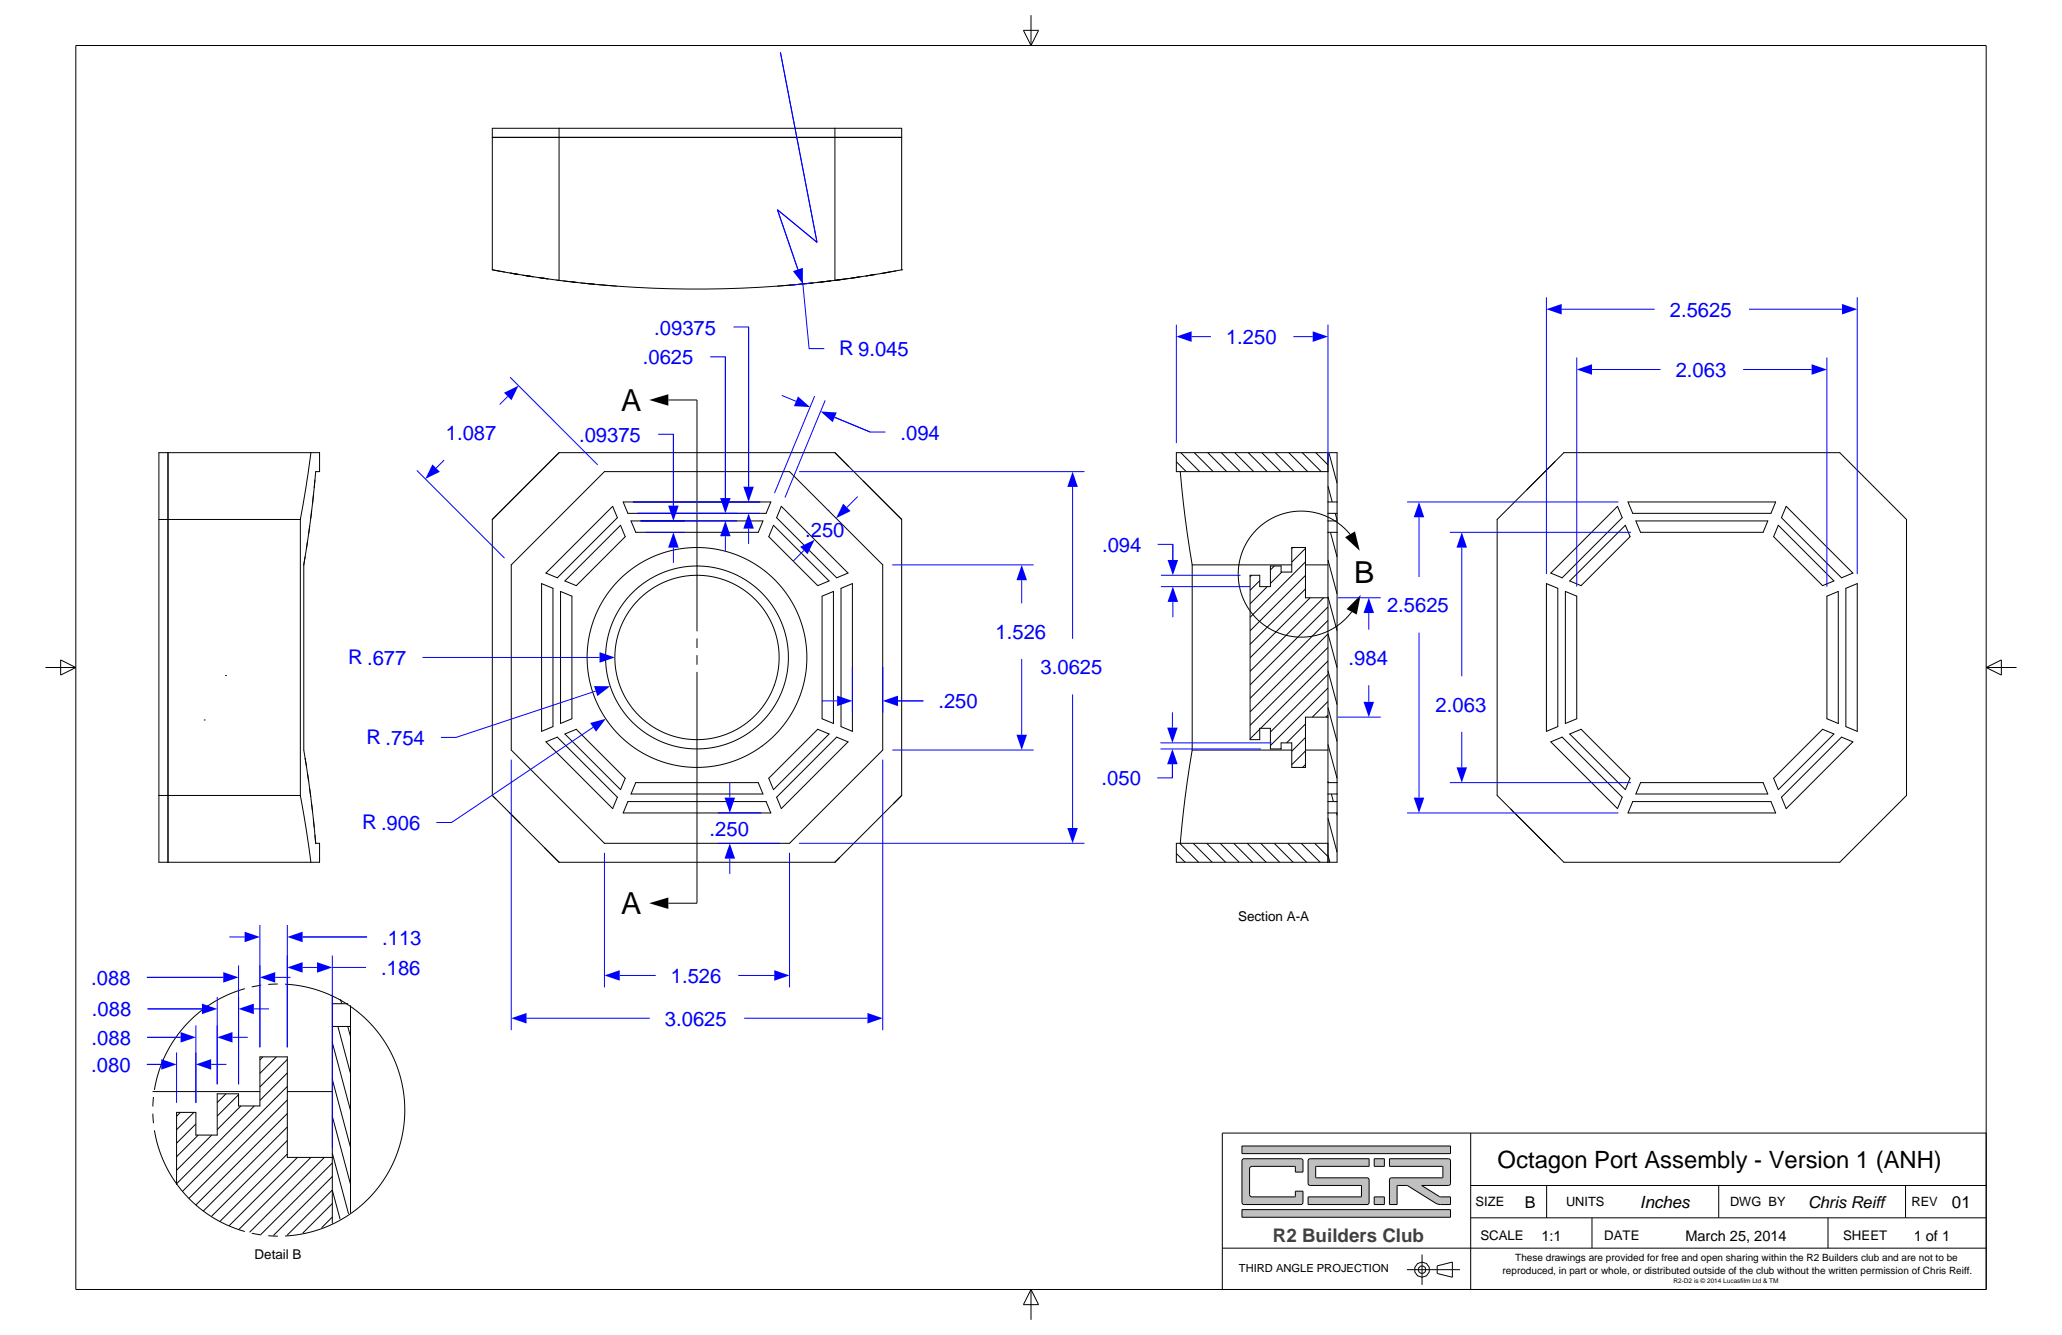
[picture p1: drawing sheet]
<svg xmlns="http://www.w3.org/2000/svg" width="432mm" height="279mm" viewBox="0 0 432 279" stroke-linecap="round" stroke-linejoin="round" font-family="sans-serif">
<g fill="none" stroke="#000" stroke-width=".21">
<path d="M117.1 94.7l-14 14M117.1 94.7h57.7M126.6 98.7h38.7l19.5 19.5v38.8l-19.5 19.5h-38.7l-19.5-19.5v-38.8zM140 83.7h6v48.4M174.8 94.7l14 14M174.8 94.7l3 3M103.1 108.7v57.8M126 108.2l2.3-2.2 1 2.3-12.6 12.6-2.4-1zM130.5 105.1h30.9l-1 2.3h-28.9zM132.1 109h27.7l-1 2.4h-25.7zM162 109.9l11.6 11.7-2.4 1-10.2-10.3zM163.6 106l14 13.9-2.4 1-12.6-12.6z"/>
<path d="M180.8 100.7l8 8M188.8 108.7v57.8M113.4 122.1l2.4 1v29l-2.4 1zM117.4 123.8l2.4 1v25.6l-2.4 1zM118.3 121.6l11.6-11.7 1 2.4-10.2 10.3zM146 133.6v2M146 137.1v2M172.1 124.8l2.4-1v27.6l-2.4-1zM176.1 123.1l2.4-1v31l-2.4-1zM114.3 155.3l2.4-1 1.1 1.1 11.5 11.5-1 2.3zM118.3 153.6l2.4-1 9.2 9.2 1 1.1-1 2.4zM146 140.6v48.4h-6"/>
<path d="M103.1 166.5l14 14M103.1 166.5l.7 .7M106.7 170.1l2.2 2.2M114 177.4l3.1 3.1M131.5 167.8h28.9l1 2.3h-30.9zM133.1 163.8h25.7l1 2.4h-27.7zM161 162.9l10.2-10.3 2.4 1-11.6 11.7zM162.6 166.9l12.6-12.6 2.4 1-14 13.9zM175.8 179.5l-1 1M188.8 166.5l-14 14M188.8 166.5l-1.7 1.7M117.1 180.5h57.7"/>
<circle cx="146" cy="137.6" r="19.1"/>
<circle cx="146" cy="137.6" r="23"/>
<circle cx="146" cy="137.6" r="17.2"/>
</g>
<path d="M136 83.7l4-1.2v2.4zM136 189l4-1.2v2.4z" fill="#000"/>
<path d="M107.1 213.1l3.2-1.1v2.2z" fill="#00f"/>
<path d="M110.3 213.1h25.8" fill="none" stroke="#00f" stroke-width=".21"/>
<path d="M181.6 212l3.2 1.1-3.2 1.1z" fill="#00f"/>
<path d="M107.1 159v56.6M184.8 159v56.6M155.8 213.1h25.8" fill="none" stroke="#00f" stroke-width=".21"/>
<path d="M126.6 204.2l3.2-1.1v2.2z" fill="#00f"/>
<path d="M129.8 204.2h7.5" fill="none" stroke="#00f" stroke-width=".21"/>
<path d="M162.1 203.1l3.2 1.1-3.2 1.1z" fill="#00f"/>
<path d="M126.6 178.5v28.2M165.3 178.5v28.2M154.6 204.2h7.5" fill="none" stroke="#00f" stroke-width=".21"/>
<path d="M214 118.2l1.1 3.2h-2.2z" fill="#00f"/>
<path d="M214 121.4v4.9" fill="none" stroke="#00f" stroke-width=".21"/>
<path d="M212.9 153.8h2.2l-1.1 3.2z" fill="#00f"/>
<path d="M186.8 118.2h29.7M214 137.9v15.9M186.8 157h29.7" fill="none" stroke="#00f" stroke-width=".21"/>
<path d="M224.6 98.7l1.1 3.2h-2.2z" fill="#00f"/>
<path d="M224.6 101.9v31.8" fill="none" stroke="#00f" stroke-width=".21"/>
<path d="M223.5 173.3h2.2l-1.1 3.2z" fill="#00f"/>
<path d="M167.3 98.7h59.8M224.6 145.3v28M167.3 176.5h59.8" fill="none" stroke="#00f" stroke-width=".21"/>
<path d="M125.6 136.5l3.2 1.1-3.2 1.1z" fill="#00f"/>
<path d="M88.5 137.6h37.1" fill="none" stroke="#00f" stroke-width=".21"/>
<path d="M124.4 143.6h3.4l-2.7 2.1z" fill="#00f"/>
<path d="M124.7 144.6l-29.2 9.7h-3.2" fill="none" stroke="#00f" stroke-width=".21"/>
<path d="M123.6 151.3l3.3-.9-2.1 2.7z" fill="#00f"/>
<path d="M174.8 87.3l7.4 3.1h3.2M124.2 152.2l-29.6 19.9h-3.2" fill="none" stroke="#00f" stroke-width=".21"/>
<path d="M167.1 83l2.5 2.2-3.3-.2z" fill="#00f"/>
<path d="M163.7 82.8l3 1.2" fill="none" stroke="#00f" stroke-width=".21"/>
<path d="M171.8 86.1l3.4 .2-.8 2.1z" fill="#00f"/>
<path d="M153.6 68.4h3.2v33.5M170.6 82.9l-8.4 20.3M172.8 83.8l-8.4 20.3M174.8 87.3l7.4 3.1" fill="none" stroke="#00f" stroke-width=".21"/>
<path d="M156.8 107.4l1.1 3.2h-2.2z" fill="#00f"/>
<path d="M156.8 110.6v3.2" fill="none" stroke="#00f" stroke-width=".21"/>
<path d="M155.7 101.9h2.2l-1.1 3.2z" fill="#00f"/>
<path d="M156.8 68.4v33.5M137.8 90.9h3.2v14.9M132.5 105.1h26.8M133.5 107.4h25.8" fill="none" stroke="#00f" stroke-width=".21"/>
<path d="M139.9 105.8h2.2l-1.1 3.2z" fill="#00f"/>
<path d="M141 90.9v14.9" fill="none" stroke="#00f" stroke-width=".21"/>
<path d="M141 111.4l1.1 3.2h-2.2z" fill="#00f"/>
<path d="M148.7 74.7h3.2v29.5M134.1 109h9.4M135.1 111.4h8.4M141 114.6v3.2" fill="none" stroke="#00f" stroke-width=".21"/>
<path d="M150.8 104.2h2.2l-1.1 3.2z" fill="#00f"/>
<path d="M151.9 74.7v29.5" fill="none" stroke="#00f" stroke-width=".21"/>
<path d="M151.9 109l1.1 3.2h-2.2z" fill="#00f"/>
<path d="M133.5 107.4h20.9M134.1 109h20.3M151.9 112.2v3.2" fill="none" stroke="#00f" stroke-width=".21"/>
<path d="M176.6 105.4l1.5 1.6-3 1.5z" fill="#00f"/>
<path d="M179.6 103.9l-2.3 2.3" fill="none" stroke="#00f" stroke-width=".21"/>
<path d="M167.6 114.4l3-1.5-1.5 3.1z" fill="#00f"/>
<path d="M168.3 115.2l-2.2 2.3M168.8 111.2l.4 .3M173.3 106.7l.4 .4M188 146.7h5.3" fill="none" stroke="#00f" stroke-width=".21"/>
<path d="M184.8 146.7l3.2-1.1v2.2z" fill="#00f"/>
<path d="M188 146.7h5.3" fill="none" stroke="#00f" stroke-width=".21"/>
<path d="M175.3 145.6l3.2 1.1-3.2 1.1z" fill="#00f"/>
<path d="M178.5 139.6v9.6M184.8 139.6v9.6M172.1 146.7h3.2" fill="none" stroke="#00f" stroke-width=".21"/>
<path d="M151.7 166.9h2.2l-1.1 3.2z" fill="#00f"/>
<path d="M152.8 163.7v3.2" fill="none" stroke="#00f" stroke-width=".21"/>
<path d="M152.8 176.5l1.1 3.2h-2.2z" fill="#00f"/>
<path d="M150.3 170.1h9.1M150.3 176.5h13M152.8 179.7v3.2" fill="none" stroke="#00f" stroke-width=".21"/>
<path d="M105.5 82.2l3.1-1.5-1.5 3.1z" fill="#00f"/>
<path d="M106.3 83l-1.7 1.7" fill="none" stroke="#00f" stroke-width=".21"/>
<path d="M90.6 97.2l1.5 1.5-3 1.5z" fill="#00f"/>
<path d="M168.1 59.4l1.3 13.6h3.2M106.8 78.9l18.4 18.4M87.3 98.5l18.3 18.3M93 96.3l-1.7 1.7" fill="none" stroke="#00f" stroke-width=".21"/>
<g fill="none" stroke="#000" stroke-width=".21">
<path d="M103.1 28.8h14zM117.1 28.8h57.7M117.1 26.8h57.7M117.1 26.8h-14v29.7M117.1 26.8v31.9M174.8 26.8h14v29.7M174.8 28.8h14zM174.8 26.8v31.9M103.1 56.5l7.4 1.2M103.1 56.5l2.6 .4M106.8 57.1l.3 .1M107.1 57.2l1.3 .2"/>
<path d="M107.1 57.2l1.2 .2M107.4 57.2l1.1 .2M109.5 57.6l1 .1M110 57.7l1.5 .2M110.4 57.7h.1M110.4 57.7l1.2 .2M110.5 57.7l6.6 1M110.6 57.8l1.1 .1M112.7 58.1l1.5 .2M113.1 58.1l1.6 .3M113.6 58.2l1.2 .2M113.8 58.2l.4 .1"/>
<path d="M114.2 58.3h.1M116.5 58.6h.3M116.9 58.7h.1M117.1 58.7a229.8 229.8 0 0 0 57.7 0M117.9 58.8l3 .3M120.1 59h-.1l1 .1M121.6 59.2l2.9 .3M123.2 59.4h.2M123.2 59.4l1.3 .1M125.4 59.6l3.7 .3M165.6 59.7l.9-.1-3.7 .3M165.7 59.7h-.4"/>
<path d="M169 59.3l-.3 .1M170.3 59.2l-2.9 .3M172 59l2-.2-3.1 .3M172.4 59h-.5M175 58.7h-.2M175.2 58.6l-.1 .1M176.4 58.5l-1.3 .1M177 58.4l-1.6 .2M177.7 58.3l-2.8 .4M179.7 58l-1.6 .2M179.9 58l-1.6 .2M180.2 57.9l-1.4 .2"/>
<path d="M181.4 57.7l-.1 .1M181.5 57.7h.1M182.7 57.5l-1.2 .2M182.9 57.5h.1M183.4 57.4l-1.5 .3M186.2 56.9l-1.1 .2M187.6 56.7l-3.1 .5M188.8 56.5l-7.6 1.3-6.4 .9M188.8 56.5h.1"/>
</g>
<path d="M166 56.8l2.1-.8v3.4z" fill="#00f"/>
<path d="M163.4 11l7.7 39.7-8.3-6.8 5.3 15.5M169.6 59.3l-4 .4" fill="none" stroke="#00f" stroke-width=".21"/>
<g fill="none" stroke="#000" stroke-width=".21">
<path d="M35.2 94.7v14zM65.1 94.7h-31.8v14M65.1 94.7h1.8v4h-.8l-1 9.9-1.5 9.6M65.1 94.7l-1.1 7.6-1.1 6.4M324.3 97.9l3.2-3.2h57.8l13.9 14v57.8l-13.9 14h-57.8l-14-14v-57.8zM325.6 96.6l-5.9 5.9M33.3 108.7v57.8M33.3 108.7h29.6M35.2 108.7v57.8M62.9 108.7v57.8M63.6 118.2v38.8l1.5 9.8 1 9.7M63.9 116.5l-.3 1.7"/>
<path d="M64.4 113.3l-.2 1.6M64.9 110.1l-.3 1.6M65.3 106.9l-.2 1.6M65.6 103.7l-.1 1.6M65.9 100.5l-.1 1.6M328.3 116.4l10.4-10.4 1 2.3-12.6 12.6-2.4-1zM340.4 109.9l.9 2.4-1 1.1-9.2 9.2-2.4-1zM340.9 105.1h30.9l-.9 2.3h-29zM342.6 109h27.6l-1 2.4h-25.7zM372.4 109.9l11.6 11.7-2.3 1-10.3-10.3zM374 106l14 13.9-2.4 1-1.1-1.1-11.4-11.5zM323.8 122.1l2.4 1v29l-2.4 1z"/>
<path d="M327.8 123.8l2.4 1v25.6l-2.4 1zM382.6 124.8l2.4-1v27.6l-2.4-1zM386.5 123.1l2.4-1v31l-2.4-1zM42.8 150.7h.1M47.2 141.4h.1M63.9 158.7l.3 1.6M324.7 155.3l2.4-1 12.6 12.6-1 2.3zM328.7 153.6l2.4-1 9.2 9.2 1 1.1-.9 2.4zM384.5 155.4l1.1-1.1 2.4 1-14 13.9-.9-2.3zM33.3 166.5v14h31.8M33.3 166.5h29.6M35.2 166.5v14z"/>
<path d="M62.9 166.5l1.3 7.6 .9 6.4M64.4 161.9l.2 1.6M64.9 165.1l.2 1.6M65.3 168.3l.2 1.6M65.6 171.5l.2 1.6M65.9 174.7l.2 1.8M66.1 176.5h.8v4h-1.8M316.4 169.3l9.3 9.4M341.9 167.8h29l.9 2.3h-30.9zM343.5 163.8h25.7l1 2.4h-27.6zM371.4 162.9l10.3-10.3 2.3 1-11.6 11.7z"/>
</g>
<path d="M306.1 111.4l1.1 3.2h-2.2z" fill="#00f"/>
<path d="M306.1 114.6v26.9" fill="none" stroke="#00f" stroke-width=".21"/>
<path d="M305 160.6h2.2l-1.1 3.2z" fill="#00f"/>
<path d="M303.6 111.4h37.9M306.1 153.2v7.4M303.6 163.8h37.9" fill="none" stroke="#00f" stroke-width=".21"/>
<path d="M330.2 77.3l3.2-1.1v2.2z" fill="#00f"/>
<path d="M333.4 77.3h14.3" fill="none" stroke="#00f" stroke-width=".21"/>
<path d="M379.4 76.2l3.2 1.1-3.2 1.1z" fill="#00f"/>
<path d="M330.2 74.8v48M365 77.3h14.4M382.6 74.8v48" fill="none" stroke="#00f" stroke-width=".21"/>
<path d="M323.8 64.7l3.2-1.1v2.2z" fill="#00f"/>
<path d="M327 64.7h19.5" fill="none" stroke="#00f" stroke-width=".21"/>
<path d="M385.7 63.6l3.2 1.1-3.2 1.1z" fill="#00f"/>
<path d="M323.8 62.2v57.9M366.3 64.7h19.4M388.9 62.2v57.9" fill="none" stroke="#00f" stroke-width=".21"/>
<path d="M297.2 105.1l1.1 3.2h-2.2z" fill="#00f"/>
<path d="M297.2 108.3v12.5" fill="none" stroke="#00f" stroke-width=".21"/>
<path d="M296.1 166.9h2.2l-1.1 3.2z" fill="#00f"/>
<path d="M294.7 105.1h44.2M297.2 132.4v34.5M294.7 170.1h44.2" fill="none" stroke="#00f" stroke-width=".21"/>
<g fill="none" stroke="#000" stroke-width=".21">
<path d="M246.3 96.6l2.1 2.1M247.2 98.7l1 9.9 1.5 9.6M247.3 94.7l3.9 4M250.1 94.7l4 4M252.9 94.7l4 4M255.7 94.7l4 4M258.6 94.7l3.9 4M261.4 94.7l4 4M264.2 94.7l4 4M267.1 94.7l3.9 4M269.9 94.7l3.9 4M272.7 94.7l4 4"/>
<path d="M275.5 94.7l2.6 2.6M278.1 98.7h-31.8v-4h33.7v16.7M278.1 94.7v16.7M278.3 94.7l1.7 6.4M249.7 118.2h20.8M249.7 118.2v38.8M266.9 118.5l-.9 .8M268.4 119.7l-2.4 2.4M270.7 114.6l-.2 .2M273.4 118.2h4.7M273.4 117.6l-11.6 11.6M273.4 114.8l-2.9 2.8"/>
<path d="M278.1 111.4v13.7M278.1 107.4h1.9M278.1 109h1.9M278.1 105.1h1.9M278.1 111.4h1.9M278.1 101.7l.9 3.4M278.1 117.2l1.9 7.1M278.6 111.4l1.4 5.2M279.6 107.4l.4 1.4M280 111.4v52.4M262.1 120.4l-.3 .3M263.8 121.5l-2 2"/>
<path d="M265.4 122.8l-3.6 3.6M273.4 123.3l-11.6 11.5M273.4 120.4l-11.6 11.6M274.3 125.1l-12.5 12.6M277.2 125.1l-15.4 15.4M278.1 125.1v25M278.1 125.1h-4.7v-10.5h-2.9v5.1h-2.2v-1.2h-2.3v4.3h-2.2v-2.4h-2v34.4h2v-2.4h2.2v4.3h2.3v-1.2h2.2v5.1h2.9v-10.5h4.7M278.1 138.3l-14.1 14.1M278.1 135.5l-16.3 16.3M278.1 132.7l-16.3 16.3M278.1 129.8l-16.3 16.4M278.1 127l-16.3 16.3"/>
<path d="M278.1 124.9l1.9 7.1M278.1 132.6l1.9 7.1M249.7 157l-1.5 9.8-1 9.7M249.7 157h20.8M263.8 152.6l-2 2M268.3 156.6l-.1 .1M273.4 157h4.7M273.4 157.2l-2.9 2.8M273.4 154.4l-2.9 2.8M273.4 151.5l-4 4M278.1 150.1v13.7M278.1 149.6l-.5 .5"/>
<path d="M278.1 146.8l-3.3 3.3M278.1 144l-12.1 12M278.1 141.2l-12.1 12M278.1 140.4l1.9 7.1M278.1 148.1l1.9 7.1M278.1 155.8l1.9 7.1M246.3 178.6l1.9 1.9M247 176.5l4 4M249.9 176.5l3.9 4M252.7 176.5l4 4M255.5 176.5l4 4M258.3 176.5l4 4"/>
<path d="M261.2 176.5l3.9 4M264 176.5l4 4M266.8 176.5l4 4M269.7 176.5l3.9 4M272.5 176.5l3.9 4M273.4 160l-.6 .6M275.3 176.5l2.8 2.8M278.1 166.2v1.6M278.1 163.8v2.4M278.1 167.8v12.7M278.1 170.1h1.9M278.1 163.8h1.9"/>
<path d="M278.1 167.8h1.9M278.1 166.2h1.9M278.1 163.5l.1 .3M278.1 171.2l1.9 7.2M278.1 179l.4 1.5M278.8 166.2l.4 1.6M279.9 170.1l.1 .5M280 166.2v1.6M280 163.8v2.4M280 167.8v12.7h-33.7v-4h31.8"/>
</g>
<path d="M246.3 70.5l3.2-1.1v2.2z" fill="#00f"/>
<path d="M249.5 70.5h4.1" fill="none" stroke="#00f" stroke-width=".21"/>
<path d="M274.9 69.4l3.2 1.1-3.2 1.1z" fill="#00f"/>
<path d="M246.3 68v24.7M270.9 70.5h4M278.1 68v28.7M242.4 113.9h3.2v3.3" fill="none" stroke="#00f" stroke-width=".21"/>
<path d="M281.7 112.4l2-1.2 1 4.1zM284.9 124.5l-.8 4.1-2.1-1.1z" fill="#000"/>
<path d="M282.7 111.8a13.2 13.2 0 0 0-19.4-1.2 13.2 13.2 0 0 0 .4 19.4 13.2 13.2 0 0 0 19.3-1.9" fill="none" stroke="#000" stroke-width=".21"/>
<path d="M244.5 117.2h2.2l-1.1 3.2z" fill="#00f"/>
<path d="M245.6 113.9v3.3" fill="none" stroke="#00f" stroke-width=".21"/>
<path d="M245.6 122.8l1.1 3.2h-2.2z" fill="#00f"/>
<path d="M243.1 120.4h16.7M243.1 122.8h18.7M245.6 126v3.2M245.5 159.9v2.9h-3.2" fill="none" stroke="#00f" stroke-width=".21"/>
<path d="M244.4 152.3h2.2l-1.1 3.2z" fill="#00f"/>
<path d="M245.5 149.1v3.2" fill="none" stroke="#00f" stroke-width=".21"/>
<path d="M245.5 156.7l1.1 3.2h-2.2z" fill="#00f"/>
<path d="M243 155.5h23.3M243 156.7h21M245.5 159.9v2.9" fill="none" stroke="#00f" stroke-width=".21"/>
<path d="M286.6 125.1l1.1 3.2h-2.2z" fill="#00f"/>
<path d="M286.6 128.3v3.5" fill="none" stroke="#00f" stroke-width=".21"/>
<path d="M285.5 146.9h2.2l-1.1 3.2z" fill="#00f"/>
<path d="M280.1 125.1h9M280.1 150.1h9M286.6 143.4v3.5M69.6 202.5h7" fill="none" stroke="#00f" stroke-width=".21"/>
<g fill="none" stroke="#000" stroke-width=".21">
<path d="M51.3 206.9a26.4 26.4 0 0 0-19 21.2M54.7 206.2l-2 .4M58.2 205.9l-2 .1M59.7 206a26.4 26.4 0 0 1 25.1 26.3 26.4 26.4 0 0 1-25.1 26.4M69.6 214.8v27.4M69.6 210.1h3.2M69.6 208.2v6.6M69.6 214.8h3.8M69.6 218.2l3.8 14.2M70.8 214.8l2.6 9.9M71.3 209.1l.3 1M72.8 214.8l.6 2.2"/>
<path d="M73.4 214.8v39M73.4 210.5v4.3M32 228.5h22.4M32 233.1l.1 2M32.1 229.6l-.1 2M32.3 236.6a26.4 26.4 0 0 0 19 21.1M37.8 232.8l-.8 .8M40.6 232.8l-3.6 3.6M41 235.2l-4 4.1M41.5 237.6l-4.5 4.5M44.3 237.6l-7.3 7.3M47.3 228.9l-1.8 1.9"/>
<path d="M50 229.1l-4.5 4.5M50.4 231.5l-4.9 4.9M53.3 231.5l-16.3 16.2M55.1 221.2l-.7 .6M57.9 221.2l-3.5 3.4M60.2 228.5h9.4M60.2 238.7l-15.9 15.9M60.2 235.9l-17.6 17.6M60.2 233l-19.2 19.2M60.2 230.2l-20.7 20.7M60.2 227.4l-22 22M60.2 224.6l-5.8 5.7"/>
<path d="M60.2 221.7l-5.8 5.8M69.6 225.9l3.8 14.2M69.6 233.6l3.8 14.3M52.7 258.1l2 .4M56.2 258.6l2 .1M60.2 241.5l-14.1 14.1M62.3 242.2l-14.3 14.3M65.1 242.2l-15.1 15.1M67.9 242.2l-15.6 15.7M69.6 242.2v13.8M69.6 242.2h-9.4v-21h-5.8v10.3h-4.4v-2.6h-4.5v8.7h-4.5v-4.8h-4v15.1M69.6 254.7l-2.3 2.3"/>
<path d="M69.6 251.9l-6.2 6.2M69.6 249.1l-9.5 9.4M69.6 246.2l-12.3 12.4M69.6 243.4l-15 14.9M69.6 241.4l3.4 12.7M69.6 249.1l1.6 6.1"/>
</g>
<g fill="#00f">
<path d="M66.4 201.4l3.2 1.1-3.2 1.1z"/>
<path d="M60.2 202.5l3.2-1.1v2.2z"/>
</g>
<path d="M60.2 200v19.2M63.4 196.1h13.5M69.6 200v40.2M63.4 202.5h3" fill="none" stroke="#00f" stroke-width=".21"/>
<path d="M60.2 196.1l3.2-1.1v2.2z" fill="#00f"/>
<path d="M63.4 196.1h13.5" fill="none" stroke="#00f" stroke-width=".21"/>
<path d="M51.2 195l3.2 1.1-3.2 1.1z" fill="#00f"/>
<path d="M48 196.1h3.2M54.4 193.6v25.6M60.2 193.6v25.6M30.8 204.6h16" fill="none" stroke="#00f" stroke-width=".21"/>
<path d="M54.4 204.6l3.2-1.1v2.2z" fill="#00f"/>
<path d="M57.6 204.6h3.2" fill="none" stroke="#00f" stroke-width=".21"/>
<path d="M46.8 203.5l3.2 1.1-3.2 1.1z" fill="#00f"/>
<path d="M30.8 204.6h16M30.9 211.2h11.4M50 202.1v24.8M54.4 202.1v17.1" fill="none" stroke="#00f" stroke-width=".21"/>
<path d="M50 211.2l3.2-1.1v2.2z" fill="#00f"/>
<path d="M53.2 211.2h3.2" fill="none" stroke="#00f" stroke-width=".21"/>
<path d="M42.3 210.1l3.2 1.1-3.2 1.1z" fill="#00f"/>
<path d="M30.8 217.1h7M30.9 211.2h11.4M45.5 208.7v18.2M50 208.7v18.2" fill="none" stroke="#00f" stroke-width=".21"/>
<path d="M45.5 217.1l3.2-1.1v2.2z" fill="#00f"/>
<path d="M48.7 217.1h3.2" fill="none" stroke="#00f" stroke-width=".21"/>
<path d="M37.8 216l3.2 1.1-3.2 1.1z" fill="#00f"/>
<path d="M30.8 217.1h7M41 214.6v16.2M45.5 214.6v12.3M30.8 222.8h3" fill="none" stroke="#00f" stroke-width=".21"/>
<path d="M41 222.8l3.2-1.1v2.2z" fill="#00f"/>
<path d="M44.2 222.8h3.2" fill="none" stroke="#00f" stroke-width=".21"/>
<path d="M33.8 221.7l3.2 1.1-3.2 1.1z" fill="#00f"/>
<path d="M30.8 222.8h3M37 220.3v10.5M41 220.3v10.5" fill="none" stroke="#00f" stroke-width=".21"/>
<path d="M15.9 9.5h400v260.4h-400zM214.3 6.4h3.2l-1.6 3.1zM215.9 3.2v6.3M9.5 139.7h6.4M12.7 138.1l3.2 1.6-3.2 1.6zM415.9 139.7h6.4M415.9 139.7l3.2-1.6v3.2zM215.9 269.9v6.3M215.9 269.9l1.6 3.1h-3.2z" fill="none" stroke="#000" stroke-width=".21"/>
<path d="M260.1 253.2v1.6h43.6v-1.6zM260.1 239.8v1.6h43.6v-1.6zM260.2 242.6l.3-.1 12.2 .1 .2 .3v2.4h-1.6l-.1-1.2-9.3 .1-.2 .4v5.4l.1 .3 .4 .2h9l.1-1.2h1.6l-.1 2.6-.4 .2-12.2-.1-.1-.4v-8.6zM291 242.5v1.6h11l.1 .1v2.3l-10.9 .1-.2 .3v5.2h1.6v-3.9l.1-.1h2l6.3 3.9 2.7 .1v-1.6h-2.2l-3.8-2.4h5.6l.3-.1 .1-.3v-4.7l-.1-.4zM274 242.6l-.1 .4v4.7l.2 .3 10.9 .1 .1 2.3-.1 .1h-11.1v1.6h12.4l.3-.2 .1-5-.2-.3-10.9-.1-.1-2.3 .1-.1h11.1v-1.6h-12.3zM287.8 250.5v1.6h2.1v-1.6zM287.8 242.5v1.6h2.1v-1.6z" fill-rule="evenodd" fill="#c0c0c0"/>
<g fill="none" stroke="#000" stroke-width=".21">
<path d="M256 237.1h159.9v32.8h-159.9zM260.1 239.8h43.6v1.6h-43.6zM308 237.1v32.8M260.1 253.2h43.6v1.6h-43.6zM260.2 242.6l.3-.1 12.2 .1 .2 .3v2.4h-1.6l-.1-1.2-9.3 .1-.2 .4v5.4l.1 .3 .4 .2h9l.1-1.2h1.6l-.1 2.6-.4 .2-12.2-.1-.1-.4v-8.6zM274 242.6l.4-.1h12.3v1.6h-11.1l-.1 .1 .1 2.3 10.9 .1 .2 .4-.1 4.9-.3 .2h-12.4v-1.6h11.1l.1-.1-.1-2.3-10.9-.1-.2-.3v-4.7zM287.8 242.5h2.1v1.6h-2.1zM287.8 250.5h2.1v1.6h-2.1zM291 242.5l12.6 .1 .1 .4v4.7l-.1 .3-.3 .1h-5.6l3.8 2.4h2.2v1.6h-2.1l-.8-.2-6.1-3.8h-2.1v4h-1.6v-5.2l.2-.3 10.8-.1 .1-.1v-2.3h-11.1zM308 248.1h107.9M308 254.9h107.9M323.9 248.1v6.8"/>
<path d="M333.4 254.9v6.3M359.9 248.1v6.7M382.8 254.9v6.3M399 248.1v6.7M256 261.2h159.9M294.6 265.7h11.1M297.8 262.6v6.3M301 264.9l3.1-.8v3.2l-3.1-.8z"/>
<circle cx="297.8" cy="265.7" r=".79"/>
<circle cx="297.8" cy="265.7" r="1.59"/>
</g>
<g font-size="6.3">
<text x="130.1" y="85.9">A</text>
<text x="283.6" y="122.1">B</text>
<text x="130.1" y="191.3">A</text>
</g>
<text font-size="5" x="313.6" y="244.4">Octagon Port Assembly - Version 1 (ANH)</text>
<g font-size="4.2" fill="#00f">
<text x="137" y="70">.09375</text>
<text x="349.7" y="66.3">2.5625</text>
<text x="134.6" y="76.3">.0625</text>
<text x="175.7" y="74.4">R 9.045</text>
<text x="256.7" y="72">1.250</text>
<text x="350.9" y="78.9">2.063</text>
<text x="93.4" y="92.1">1.087</text>
<text x="121.3" y="92.5">.09375</text>
<text x="188.6" y="92">.094</text>
<text x="168.6" y="112.3">.250</text>
<text x="230.8" y="115.5">.094</text>
<text x="290.5" y="128.2">2.5625</text>
<text x="208.5" y="133.7">1.526</text>
<text x="72.9" y="139">R .677</text>
<text x="217.9" y="141.1">3.0625</text>
<text x="282.4" y="139.2">.984</text>
<text x="196.5" y="148.3">.250</text>
<text x="300.6" y="148.9">2.063</text>
<text x="76.8" y="155.8">R .754</text>
<text x="230.7" y="164.4">.050</text>
<text x="75.8" y="173.6">R .906</text>
<text x="148.6" y="174.9">.250</text>
<text x="80" y="197.7">.113</text>
<text x="19.1" y="206.1">.088</text>
<text x="79.8" y="204.1">.186</text>
<text x="140.5" y="205.7">1.526</text>
<text x="19.3" y="212.7">.088</text>
<text x="139.3" y="214.7">3.0625</text>
<text x="19.2" y="218.7">.088</text>
<text x="19.1" y="224.4">.080</text>
</g>
<text font-size="3.9" fill="#404040" x="266.6" y="259.9">R2 Builders Club</text>
<g font-size="3.5">
<text x="343.4" y="252.9">Inches</text>
<text x="408.8" y="252.9">01</text>
</g>
<g font-size="3.4">
<text x="319.3" y="252.8">B</text>
<text x="378.6" y="252.8">Chris Reiff</text>
</g>
<g font-size="3.1">
<text x="322.8" y="259.7">1:1</text>
<text x="352.9" y="259.7">March 25, 2014</text>
<text x="400.7" y="259.7">1 of 1</text>
</g>
<g font-size="2.8">
<text x="259.3" y="192.8">Section A-A</text>
<text x="53.3" y="263.6">Detail B</text>
<text x="310" y="259.5">SCALE</text>
<text x="335.9" y="259.5">DATE</text>
<text x="386" y="259.5">SHEET</text>
</g>
<g font-size="2.7">
<text x="309" y="252.5">SIZE</text>
<text x="327.9" y="252.4">UNITS</text>
<text x="362.3" y="252.4">DWG BY</text>
<text x="400.3" y="252.4">REV</text>
</g>
<text font-size="2.3" x="259.4" y="266.2">THIRD ANGLE PROJECTION</text>
<g font-size="2.1">
<text x="314.7" y="266.6">reproduced, in part or whole, or distributed outside of the club without the written permission of Chris Reiff.</text>
<text x="317.3" y="264">These drawings are provided for free and open sharing within the R2 Builders club and are not to be</text>
</g>
<text font-size="1.4" x="350.5" y="268.6">R2-D2 is © 2014 Lucasfilm Ltd &amp; TM</text>
</svg>
